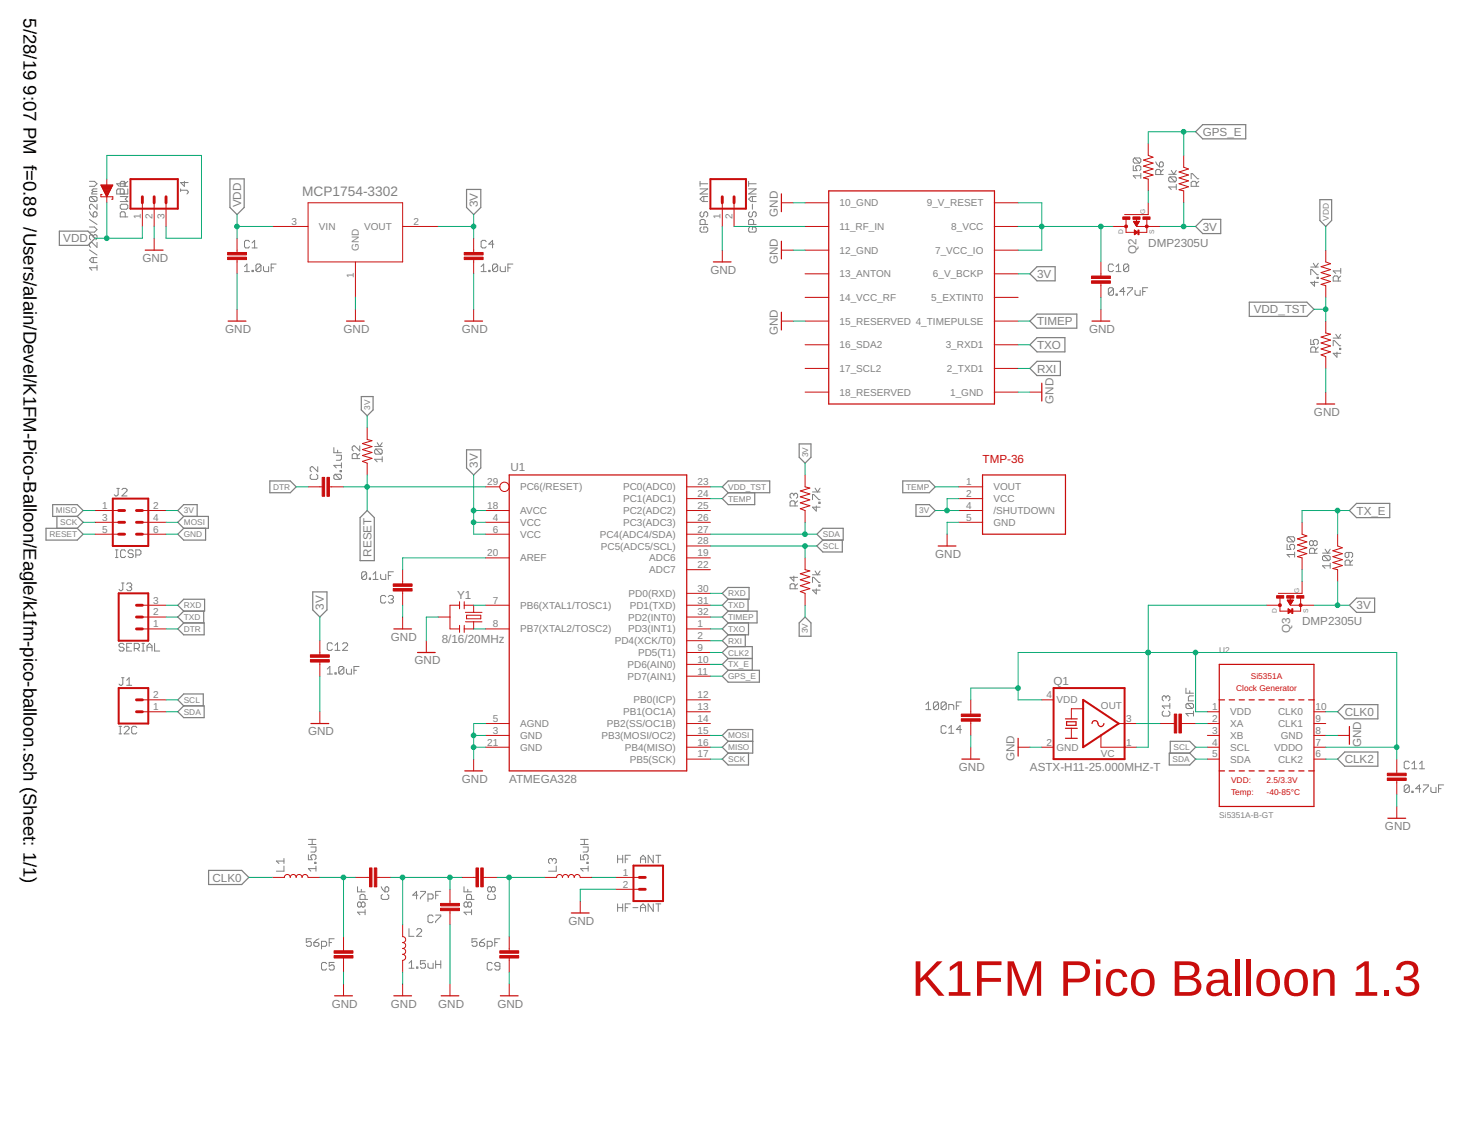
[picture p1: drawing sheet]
<svg xmlns="http://www.w3.org/2000/svg" width="279mm" height="216mm" viewBox="0 0 279 216" stroke-linecap="round" stroke-linejoin="round" font-family="sans-serif">
<g fill="none" stroke="#808080" stroke-width=".19">
<path d="M17 34.5h1l.5 .5-.5 .5h-1M17.3 37.4l-.3 .3v.4l.3 .3h.9M17.3 37.4h.9l.3 .3v.4l-.3 .3M17.3 37.4l.9 1M17.8 36.4l-.3 .3v.2h1M17.8 36.4h.7M18.5 36h-.7l-.3 .2 .3 .2M18.5 38.9v.9l-1-.9h-.2l-.3 .2v.5l.3 .2M22.9 37.4h1.4l-.4 .5 .4 .5h-1.4M22.9 36v.9M22.9 39.1l.2-.2h1l.2 .2v.5l-.2 .2h-1l-.2-.2zM23.6 36.4v.5"/>
<path d="M23.7 35h-1.5l.5 .5M23.7 34.5v1M23.9 35.5v-.7l-.3-.3h-.5l-.2 .3v.7h1.4M24.3 36v.9h-2.1v-.7l.3-.2h.9l.3 .2v.7M24.3 34.5l-.4 .5M34.4 36.2h1.2l.2 .2v.3l-.2 .2M34.4 36v.4M35.1 34.5v1l-.7-.7h1.4M133.3 34.5v1M133.3 36h1.5l-1.5 .9h1.5M133.3 35h1.5M134 37.4v1"/>
<path d="M134.8 37.4h-1l-.5 .5 .5 .5h1M142.6 36h1.4l-1.4 .9h1.4M142.6 35h1.4M142.6 34.5v1M143.3 37.4v1M143.3 38.9v.9M144 37.4h-.9l-.5 .5 .5 .5h.9M215.8 31.5v1h.8l-.3-.5v-.2l.3-.3h.4l.3 .3v.5l-.3 .2M216.1 30.1h.9l.3 .2v.5l-.3 .3M216.1 30.1l-.3 .2v.5l.3 .3h.9M216.1 30.1l.9 1M217.3 33.5h-1.5l.5 .5"/>
<path d="M217.3 33v1M220.1 30.8l.7 1M220.8 31.1l.3-.3h.2l.3 .3v.4l-.3 .3h-.5zM221.1 33.2v-.7l-.3-.2h-.5l-.2 .2v.7h1.5M221.6 32.3l-.5 .4M222.6 33.2h1.4M222.8 33.7h1l.2 .2v.5l-.2 .2M222.8 33.7l-.2 .2v.5l.2 .2h1M222.8 33.7l1 .9M223.1 32.4l.5 .8 .4-.8M224 35.6h-1.4l.5 .5M224 35.1v1"/>
<path d="M226.9 34v-.9h.2l1 .9h.2M227.8 35.5v-.7l-.2-.3h-.5l-.2 .3v.7h1.4M228.3 34.5l-.5 .5M17 43.2h1l.5 .5-.5 .5h-1M17 47.6l1.5 1M17 41.8l1.5 .9M17 40.3l.3 .5 .5 .5M17.8 44.9l.2-.2h.2l.3 .2v.5l-.3 .3M17.8 44.9v.3M17.8 49v1M17.8 44.9l-.3-.2h-.2l-.3 .2v.5l.3 .3M18 40.3h.2l.3 .3v.4l-.3 .3h-.4v-.7z"/>
<path d="M18.5 51h-1.5l.5 .5M18.5 46.1v1l-1-1h-.2l-.3 .3v.5l.3 .2M18.5 50.5v1M18.5 49h-1l-.5 .5 .5 .5h1M23.9 41.3v-.7l-.3-.3h-.5l-.2 .3v.7h1.4M46.6 51.7h.9M46.6 50.8l.4-.5v1.4M47.5 46l-.2-.2h-.5l-.2 .2v1l.2 .2h.5l.2-.2M48 51.5h.3v.2h-.3zM48 47.2h1M48 46.2l.5-.4v1.4M49.7 50.5v1l-.2 .2h-.5l-.3-.2"/>
<path d="M49.7 50.5l-.2-.2h-.5l-.3 .2v1M49.7 50.5l-1 1M50.2 50.8v.7l.2 .2h.8v-.9M51.6 51h.5M52.6 50.3h-1v1.4M91.6 50.8l.5-.5v1.4M91.6 51.7h1M92.6 46l-.2-.2h-.5l-.3 .2v1l.3 .2h.5l.2-.2M93.1 51.5h.2v.2h-.2zM94.1 46.5h-1l.7-.7v1.4M94.8 50.5v1l-.3 .2h-.4l-.3-.2M94.8 50.5l-.3-.2h-.4l-.3 .2v1"/>
<path d="M94.8 50.5l-1 1M95.3 50.8v.7l.2 .2h.7v-.9M96.7 51h.5M97.7 50.3h-1v1.4M133.6 43.2l-.3 .3v.5l.3 .2h.9l.3-.2v-.5l-.3-.3h-.5v.5M133.6 40.3l-.3 .3v.4l.3 .3h.2l.2-.3v-.4l.3-.3h.2l.3 .3v.4l-.3 .3M134.3 42.7v-.7l-.3-.2h-.4l-.3 .2v.7h1.5M142.8 43.2l-.2 .3v.5l.2 .2h1l.2-.2v-.5l-.2-.3h-.5v.5M142.8 40.3l-.2 .3v.4l.2 .3h.3l.2-.3v-.4l.2-.3h.3l.2 .3v.4l-.2 .3M143.5 42.7v-.7l-.2-.2h-.5l-.2 .2v.7h1.4M212.1 50.5l-.3-.2h-.5l-.2 .2v1l.2 .2h.5l.3-.2M212.1 55l-.3-.2h-.5l-.2 .2v1"/>
<path d="M212.1 55v1l-.3 .2h-.5l-.2-.2M212.1 55l-1 1M212.6 51.7h.9M212.6 56h.2v.2h-.2zM212.6 50.8l.4-.5v1.4M214.2 55.5h-.9l.7-.7v1.4M214.7 54.8h1v.2l-1 1v.2M215 50.5v1l-.3 .2h-.5l-.2-.2M215 50.5l-.3-.2h-.5l-.2 .2v1M215 50.5l-1 1M216.2 55.3v.7l.2 .2h.7v-.9M217.6 55.5h.5"/>
<path d="M218.6 54.8h-1v1.4M249.6 52.3v-1h.3l.9 1h.3M249.6 50.8h1.5M250.1 50.1l.5 .7 .5-.7M250.4 53.5v1l-.8-.7h1.5M250.8 52.8h.3v.2h-.3zM254.9 53.5v-.7l-.3-.3h-.4l-.3 .3v.7h1.5M255.4 51.1v.9M255.4 52.5l-.5 .5M255.4 51.6h-1.5l.5 .4M249.6 64.6v1h.8l-.3-.7 .3-.3h.4l.3 .3v.4l-.3 .3M250.6 67v-.7l-.2-.2h-.5l-.3 .2v.7h1.5"/>
<path d="M251.1 66.1l-.5 .4M253.9 65.8v-.9h.3l.9 .9h.3M253.9 64.4h1.5M254.4 63.6l.5 .8 .5-.8M254.6 67v1l-.7-.7h1.5M255.1 66.3h.3v.2h-.3zM22.2 93h.5M22.5 93v1.2l-.3 .2h-.2l-.2-.2M23.2 93.2l.3-.2h.4l.3 .2v.3l-1 .9h1M59.3 90.3l-.2 .3v.4l.2 .3h1l.2-.3v-.4l-.2-.3M60.5 88.9v.9l-1-.9h-.2l-.2 .2v.5l.2 .2M63.6 85.2v1h1.4"/>
<path d="M63.8 90.3l-.2 .3v.4l.2 .3h1M63.8 90.3h1l.2 .3v.4l-.2 .3M63.8 90.3l1 1M64.1 86.7h.9v.7l-.2 .2h-.7M64.3 85.7v.5M64.8 89.6h.2v.2h-.2zM65 88.1v1M65 88.6h-1.4l.5 .5M68 87.3v-.7l-.2-.2h-.5l-.2 .2v.7h1.4M68.5 84.9v1l-1-1h-.2l-.2 .2v.5l.2 .3M68.5 86.4l-.5 .4M71.4 85h1.4"/>
<path d="M71.6 85.5h1l.2 .2v.5l-.2 .3M71.6 85.5l-.2 .2v.5l.2 .3h1M71.6 85.5l1 1M71.8 84.3l.5 .7 .5-.7M72.8 87.4h-1.4l.4 .5M72.8 87v.9M151.2 94.1l-.3-.2h-.2l-.2 .2v.5l.2 .3M151.2 94.1l.2-.2h.3l.2 .2v.5l-.2 .3M151.2 94.1v.3M151.4 96.3v-.7l-.2-.2h-.5l-.2 .2v.7h1.4M151.9 95.4l-.5 .4M154.7 95.1v-1h.3l1 1h.2"/>
<path d="M154.7 93.7h1.5M155.2 92.9l.5 .8 .5-.8M155.5 96.3v1l-.8-.7h1.5M156 95.6h.2v.2h-.2zM22 106.2h.5M22 104.7h.5M22.2 104.7v1.5M23.2 111h.4M23.4 111v1.2l-.2 .3h-.3l-.2-.3M23.9 104.9l-.2-.2h-.5l-.2 .2v1l.2 .3h.5l.2-.3M24.1 111.3l.3-.3h.4l.3 .3v.2l-.3 .2M24.6 111.7h.2"/>
<path d="M24.8 111.7l.3 .3v.2l-.3 .3h-.4l-.3-.3M25.4 104.9l-.3-.2h-.4l-.3 .2v.3l.3 .2h.4l.3 .3v.2l-.3 .3h-.4l-.3-.3M25.9 105.7h.7l.2-.3v-.5l-.2-.2h-.7v1.5M69.8 109.1l-.2-.2h-.5l-.2 .2v1M69.8 109.1v1l-.2 .2h-.5l-.2-.2M69.8 109.1l-.9 1M70.3 110.1h.3v.2h-.3zM71.1 110.3h.9M71.1 109.3l.4-.4v1.4M72.5 109.3v.8l.2 .2h.8v-1M73.5 113.6l-.3-.2h-.5l-.2 .2v1l.2 .2h.5l.3-.2M74 109.6h.4"/>
<path d="M74 113.6l.2-.2h.5l.2 .2v.3l-.2 .2M74.4 114.1h.3M74.7 114.1l.2 .2v.3l-.2 .2h-.5l-.2-.2M74.9 108.9h-.9v1.4M151.2 109.7v.9l-.7-.7h1.4M151.4 112.1v-.7l-.2-.3h-.5l-.2 .3v.7h1.4M151.9 111.1l-.5 .5M154.7 110.9v-1h.3l1 1h.2M154.7 109.4h1.5M155.2 108.7l.5 .7 .5-.7M155.5 112.1v1l-.8-.7h1.5M156 111.4h.2v.2h-.2z"/>
<path d="M245.1 103.7v.9h.8l-.3-.5v-.2l.3-.2h.4l.3 .2v.5l-.3 .2M245.4 102.2h.9l.3 .2v.5l-.3 .3M245.4 102.2l-.3 .2v.5l.3 .3h.9M245.4 102.2l.9 1M246.6 105.6h-1.5l.5 .5M246.6 105.1v1M250.1 103.2v.5M250.1 103.2l-.2-.3h-.2l-.3 .3v.5l.3 .2h.2l.2-.2M250.1 103.2l.3-.3h.2l.3 .3v.5l-.3 .2h-.2l-.3-.2M250.4 105.3v-.7l-.3-.2h-.4l-.3 .2v.7h1.5M250.9 104.4l-.5 .5M251.9 105.3h1.4"/>
<path d="M252.1 105.8h1l.2 .2v.5l-.2 .2M252.1 105.8l-.2 .2v.5l.2 .2h1M252.1 105.8l1 .9M252.4 104.6l.5 .7 .4-.7M253.3 107.7h-1.4l.5 .5M253.3 107.2v1M256.9 105.2v.7l-.2 .3h-.3l-.2-.3v-.5l.2-.2h1l.2 .2v.5l-.2 .3M257.1 107.6v-.7l-.2-.3h-.5l-.2 .3v.7h1.4M257.6 106.6l-.5 .5M22.7 139.7h.5M22.7 138.3h.5M22.9 138.3v1.4"/>
<path d="M23.2 129h.4M23.4 129v1.2l-.2 .3h-.3l-.2-.3M23.6 122.7l-.2-.2h-.5l-.2 .2v.3l.2 .2h.5l.2 .3v.2l-.2 .3h-.5l-.2-.3M23.6 138.5l.3-.2h.5l.2 .2v.2l-1 1h1M24.1 129.5l.5-.5v1.5M24.1 123.2h.5M24.1 130.5h1M25.1 122.5h-1v1.5h1M25.6 123.5h.7l.2-.3v-.5l-.2-.2h-.7v1.5M26.1 138.5l-.3-.2h-.5l-.2 .2v1l.2 .2h.5l.3-.2M26.1 123.5l.4 .5M27 122.5h.5"/>
<path d="M27 124h.5M27.3 122.5v1.5M28 123.2h1M28 124v-1l.5-.5 .5 .5v1M29.4 122.5v1.5h1M62.3 127.4l.5-.5v1.4M62.3 128.3h1M63.3 122.6l-.2-.2h-.5l-.3 .2v1l.3 .2h.5l.2-.2M63.8 128.1h.2v.2h-.2zM63.8 123.8h.9M63.8 122.9l.5-.5v1.4M65.2 122.6l.3-.2h.5l.2 .2v.3l-1 .9h1"/>
<path d="M65.5 127.1v1l-.3 .2h-.5l-.2-.2M65.5 127.1l-.3-.2h-.5l-.2 .2v1M65.5 127.1l-1 1M66 127.4v.7l.2 .2h.7v-.9M67.4 127.6h.5M68.4 126.9h-1v1.4M176.3 134.1l.5-.5v1.5M176.3 135.1h1M178.8 133.9v1l-.3 .2h-.5l-.2-.2M178.8 133.9l-.3-.3h-.5l-.2 .3v1M178.8 133.9l-1 1M180.2 133.9v1l-.2 .2h-.5l-.3-.2"/>
<path d="M180.2 133.9l-.2-.3h-.5l-.3 .3v1M180.2 138.4l-.2-.2h-.5l-.3 .2v1l.3 .2h.5l.2-.2M180.2 133.9l-1 1M180.7 135.1v-1h.7l.3 .3v.7M180.7 139.6h1M180.7 138.6l.5-.4v1.4M182.1 134.4h.5M183.1 133.6h-1v1.5M183.1 138.9h-1l.8-.7v1.4M221.6 135.4l-.2 .2v.5l.2 .2h.9l.3-.2v-.5l-.3-.2M222.1 132.7l-.3-.2h-.2l-.2 .2v.5l.2 .2M222.1 132.7l.2-.2h.2l.3 .2v.5l-.3 .2"/>
<path d="M222.1 132.7v.2M222.8 133.9v1M222.8 134.4h-1.4l.4 .5M225.9 131v1h1.4M226.1 133.9h1l.2 .3v.4l-.2 .3M226.1 133.9l-.2 .3v.4l.2 .3h1M226.1 133.9l1 1M226.6 131.5v.5M227.3 135.8h-1.4l.4 .5M227.3 135.4v.9M227.3 132.5h-.7l-.3 .2v.7h1M58.7 159.8h1.5"/>
<path d="M59.5 159.8v1M110.6 159.8h1.4M111.3 159.8v1M268.4 145.2l-.2-.3h-.5l-.3 .3v.9l.3 .3h.5l.2-.3M268.4 149.7l-.2-.3h-.5l-.3 .3v.9M268.4 149.7v.9l-.2 .3h-.5l-.3-.3M268.4 149.7l-1 .9M268.9 150.6h.2v.3h-.2zM268.9 146.4h1M268.9 145.4l.5-.5v1.5M270.4 146.4h.9M270.4 145.4l.4-.5v1.5"/>
<path d="M270.6 150.2h-1l.7-.8v1.5M271.1 149.4h.9v.3l-.9 .9v.3M272.5 149.9v.7l.3 .3h.7v-1M274 150.2h.5M275 149.4h-1v1.5M54.1 164.9v1h-1.5M54.1 163.4v1M54.1 163.9h-1.5l.5 .5M58.7 162.7v1h.8l-.3-.5v-.2l.3-.3h.4l.3 .3v.4l-.3 .3M58.7 160.8h1.5M59.2 161.3h1v.7l-.3 .2h-.7M59.3 178.7h-1v.8l.8-.3 .2 .3v.4l-.2 .3h-.5l-.3-.3"/>
<path d="M59.8 179.5h.7l.2 .2v.2l-.2 .3h-.5l-.2-.3zM59.9 164.2h.3v.2h-.3zM60.2 165.4h-1.5l.5 .5M60.2 164.9v1M60.7 178.7l-.4 .3-.5 .5M62.7 179.5h.5M63.6 178.7h-.9v1.5M68.1 168.8v1h1.4M68.8 172l.2-.3h.3l.2 .3v.5l-.2 .2h-.3l-.2-.2M68.8 172l-.2-.3h-.3l-.2 .3v.5l.2 .2h.3l.2-.2M68.8 169.3v.5M68.8 172v.5"/>
<path d="M69.5 173.7h-1.4l.5 .5M69.5 171.2v-.7l-.2-.2h-.5l-.2 .2v.7h1.4M69.5 173.2v1M72.6 168.8l.2 .5 .5 .5M72.8 170.3l-.2 .2v.5l.2 .2h1l.2-.2v-.5l-.2-.2M73.6 168.8h.2l.2 .3v.4l-.2 .3h-.5v-.7zM77.9 176.8v1.5h.9M79.4 177.1l.2-.3h.5l.2 .3v.2l-.9 1h.9M79.6 170.4h-1l.7-.7v1.5M80.1 169.7h.9v.2l-.9 1v.3M81.5 171.2h.8l.2-.3v-.5l-.2-.2h-.8v1.4M82.5 174.5l-.2-.3h-.5l-.3 .3v.9l.3 .3h.5l.2-.3"/>
<path d="M83 170.4h.5M83 174.2h.9v.3l-.9 .9v.3M83.9 169.7h-.9v1.5M88.4 168.8v1h1.4M89.1 172l-.2-.3h-.3l-.2 .3v.5l.2 .2h.3l.2-.2M89.1 172l.2-.3h.3l.2 .3v.5l-.2 .2h-.3l-.2-.2M89.1 169.3v.5M89.1 172v.5M89.8 173.7h-1.4l.5 .5M89.8 171.2v-.7l-.2-.2h-.5l-.2 .2v.7h1.4M89.8 173.2v1M90.8 178.7h-.9v.8l.7-.3 .2 .3v.4l-.2 .3h-.5l-.2-.3"/>
<path d="M91.3 179.5h.8l.2 .2v.2l-.2 .3h-.5l-.3-.3zM92.3 178.7l-.5 .3-.5 .5M93.1 170.3l-.2 .2v.5l.2 .2h1l.2-.2v-.5l-.2-.2M93.6 169.1l-.2-.3h-.3l-.2 .3v.4l.2 .3h.3l.2-.3M93.6 169.1l.2-.3h.3l.2 .3v.4l-.2 .3h-.3l-.2-.3M93.6 169.1v.4M94.2 179.5h.5M95.2 178.7h-1v1.5M105.2 163.7l.3-.3h.2l.2 .3v.5l-.2 .2M105.2 163.7l-.2-.3h-.3l-.2 .3v.5l.2 .2M105.2 163.7v.2M105.9 164.9v1h-1.4"/>
<path d="M110.6 162.7v1h.7l-.2-.7 .2-.3h.5l.2 .3v.4l-.2 .3M110.6 160.8h1.4M111.1 161.3h.9v.7l-.2 .2h-.7M111.8 164.2h.2v.2h-.2zM112 165.4h-1.4l.5 .5M112 164.9v1M117.6 162.8v1.5M117.6 172.1v1.4M117.6 163.6h1M117.6 172.8h1M118.6 162.8v1.5M118.6 172.1v1.4"/>
<path d="M119.1 163.6h.5M119.1 172.8h.5M120.1 162.8h-1v1.5M120.1 172.1h-1v1.4M120.5 172.8h1M122 163.6h1M122 164.3v-1l.5-.5 .5 .5v1M122 173.5v-.9l.5-.5 .5 .5v.9M122 172.8h1M124.4 162.8v1.5l-1-1.5v1.5M124.4 172.1v1.4l-1-1.4v1.4M124.9 162.8h1"/>
<path d="M124.9 172.1h1M125.4 162.8v1.5M125.4 172.1v1.4M61.2 180.2h.8l.2-.3v-.4l-.2-.3h-.8v1.5M62.2 183.5l-.2-.3h-.5l-.3 .3v.9l.3 .3h.5l.2-.3M63.6 183.2h-.9v.8l.5-.3h.2l.2 .3v.4l-.2 .3h-.5l-.2-.3M77.9 183.4l.5-.5v1.4M77.9 184.3h.9M79.4 184.1h.2v.2h-.2zM81 182.9h-.9v.7l.7-.2 .2 .2v.5l-.2 .2h-.5l-.2-.2M81.5 183.4v.7l.3 .2h.7v-.9M83 182.9v1.4"/>
<path d="M83 183.6h.9M83.9 182.9v1.4M92.8 180.2h.7l.2-.3v-.4l-.2-.3h-.7v1.5M93.7 183.5l-.2-.3h-.5l-.2 .3v.9l.2 .3h.5l.2-.3M95.2 184h-.7l-.3-.3v-.2l.3-.3h.5l.2 .3v.9l-.2 .3h-.5l-.3-.3"/>
</g>
<g fill="none" stroke="#808080" stroke-width=".23">
<path d="M43.8 34.1h2.7v5.4l-1.4 1.4-1.3-1.4zM88.9 36.1h2.7v3.4l-1.4 1.4-1.3-1.4zM227.7 25.1l1.4-1.4h8.2v2.7h-8.2zM251.4 38h2.2v4l-1.1 1.1-1.1-1.1zM11.3 44h5.4l1.4 1.4-1.4 1.3h-5.4zM196.2 52.1l1.3-1.3h3.5v2.7h-3.5zM227.7 43.1l1.4-1.3h3.4v2.7h-3.4zM237.9 57.5h11l1.4 1.4-1.4 1.3h-11zM68.8 75.5h2.3v2.5l-1.2 1.2-1.1-1.2zM196.2 70.1l1.3-1.3h4.5v2.7h-4.5zM196.2 61.1l1.3-1.3h7.6v2.7h-7.6zM197.5 64.3h5.3v2.7h-5.3l-1.3-1.4z"/>
<path d="M10 96.1h4.7l1.1 1.1-1.1 1.1h-4.7zM10.8 98.3v2.3M14.7 98.3l1.1 1.1-1.1 1.2M35 98.3h4.7v2.3h-4.7M35 98.3l-1.1-1.1 1.1-1.1h2.5v2.2M35 98.3l-1.1 1.1 1.1 1.2M51.4 91.6h3.9l1.1 1.1-1.1 1.1h-3.9zM68.6 98.6l1.3-1.4 1.4 1.4v8.1h-2.7zM88.9 85.6h2.7v3.5l-1.4 1.3-1.3-1.3zM137.6 92.7l1.1-1.1h7.9v2.2h-7.9zM138.7 93.8l-1.1 1.1 1.1 1.2h5v-2.3M152.2 84.5h2.3v2.6l-1.2 1.1-1.1-1.1z"/>
<path d="M171.9 91.6h5.1l1.1 1.1-1.1 1.1h-5.1zM174.5 96.1h2.5l1.1 1.1-1.1 1.1h-2.5zM257 97.2l1.4-1.4h6.3v2.8h-6.3zM8.8 100.6h5.9l1.1 1.1-1.1 1.1h-5.9zM35 100.6l-1.1 1.1 1.1 1.1h4.2v-2.2M35 114.1h4v2.3h-4l-1.1-1.2zM35 118.6h3.9v2.3h-3.9l-1.1-1.2zM35 116.4l-1.1 1.1 1.1 1.1M38.8 116.4v2.2M59.6 112.7h2.7v3.4l-1.4 1.4-1.3-1.4zM137.6 113l1.1-1.2h4v2.3h-4zM138.7 116.4h5.5v2.2h-5.5"/>
<path d="M138.7 114.1l-1.1 1.1 1.1 1.2M138.7 116.4l-1.1 1.1 1.1 1.1M138.7 118.6l-1.1 1.1 1.1 1.2M142.5 114.1v2.3M142.6 118.6v2.3h-3.9M153.3 117.5l1.2 1.1v2.5h-2.3v-2.5zM155.6 101.7l1.1-1.1h3.9v2.2h-3.9zM156.7 102.8l-1.1 1.1 1.1 1.2h3.7v-2.3M258.4 113.9h3.4v2.7h-3.4l-1.4-1.4zM35 134.4h3.9v2.2h-3.9l-1.1-1.1zM35 134.4l-1.1-1.2 1.1-1.1h3.7v2.3M137.6 128.7l1.1-1.1h5.9v2.3h-5.9z"/>
<path d="M138.7 125.4l-1.1 1.1 1.1 1.1M138.7 125.4h4.6M138.7 123.1h4.6v4.5M138.7 123.1l-1.1 1.1 1.1 1.2M138.7 120.9l-1.1 1.1 1.1 1.1M141.9 120.9v2.2M254.8 135.5l1.3-1.3h6.3v2.7h-6.3zM138.7 141.1l-1.1 1.2 1.1 1.1M138.7 141.1h4.7M138.7 141.1l-1.1-1.1 1.1-1.1h4.7v4.5h-4.7M138.7 143.4l-1.1 1.1 1.1 1.1h3.9v-2.2M222.7 143.4h3.9l1.1 1.1-1.1 1.1h-3.9z"/>
<path d="M222.9 143.4v-2.3h3.7l1.1 1.2-1.1 1.1M254.8 144.5l1.3-1.3h6.3v2.7h-6.3zM39.7 165.7h6.3l1.4 1.3-1.4 1.4h-6.3z"/>
</g>
<g fill="none" stroke="#c90d0c" stroke-width=".23">
<path d="M148.8 36.9v3.4M157.8 36.3h31.6v40.6h-31.6zM27.7 47.6h3.4M135.9 49.9h3.3M148.8 45.9v3.4M148.8 59.5v3.3M43.5 61.1h3.3M66 61.1h3.4M88.5 61.1h3.4M198.4 73v3.3M208 61.1h3.4M250.8 76.9h3.4"/>
<path d="M97 90.4h33.8v56.4h-33.8zM187.1 90.4h15.8v11.3h-15.8zM75 119.7h3.4M178.7 103.9h3.4M59.2 137.8h3.4M79.5 124.2h3.4M202.9 138.7h2.3M202.9 136.9h2.3M203.1 137.4h1.8v.7h-1.8zM208 137.8a.59 .59 0 0 1 .7-.6 .59 .59 0 0 1 .4 .7 .56 .56 0 0 0 .7 .4 .56 .56 0 0 0 .4-.5M232.2 133.2h1M232.2 126.5h18.1v27h-18.1z"/>
<path d="M234.1 133.2h1M236 133.2h1M237.9 133.2h1M239.8 133.2h1M241.7 133.2h1M243.6 133.2h1M245.5 133.2h1M247.4 133.2h.9M249.2 133.2h1.1M257 138.3v3.4M88.5 146.8h3.4M183.2 144.5h3.4"/>
<path d="M193.9 140.6v3.4M202.9 140.6h2.3M232.2 146.8h1M234.1 146.8h1M236 146.8h1M237.9 146.8h1M239.8 146.8h1M241.7 146.8h1M243.6 146.8h1M245.5 146.8h1M247.4 146.8h.9M249.2 146.8h1.1"/>
<path d="M264.3 155.8h3.4M108.8 173.8h3.4M63.7 189.6h3.4M75 189.6h3.4M84 189.6h3.4M95.3 189.6h3.4"/>
</g>
<g fill="none" stroke="#c90d0c" stroke-width=".19">
<path d="M19.2 35.2h2.3l-1.2 2.3zM19.2 35.3h2.2M19.3 35.4h2.1M19.3 35.5h2M19.4 35.6h1.9M19.5 37h-.3v.5h2.3v.4h-.2M19.5 35.7h1.7M19.5 35.8h1.7M19.6 35.9h1.5M19.6 36h1.5M19.7 36.1h1.3M19.7 36.2h1.3"/>
<path d="M19.8 36.3h1.1M19.8 36.4h1.1M19.9 36.5h.9M19.9 36.6h.9M20 36.7h.7M20 36.8h.7M20.1 36.9h.5M20.1 37h.5M20.2 37.1h.3M20.2 37.3h.3M20.3 37.3h.1M20.3 34.1v1.1"/>
<path d="M20.3 37.5v1.1M20.3 37.4h.1M27.1 38.6v4.5M29.4 38.6v4.5M31.6 38.6v4.5M58.7 38.6h18v11.3h-18zM137.6 38.6v4.5M139.8 38.6v4.5M148.8 38.6h2.3M153.3 38.6h4.5M189.4 38.6h4.5M218.7 38.6v2.3h-4.5"/>
<path d="M218.7 27.3v2.3l.9 .3-1.8 .6 1.8 .6-1.8 .5 1.8 .6-1.8 .5 1.8 .6-1.8 .6 .9 .2v2.2M225.4 29.6v2.2l1 .4-1.8 .5 1.8 .6-1.8 .6 1.8 .5-1.8 .6 1.8 .6-1.8 .5 .8 .2v2.3M29.4 45.4v2.2M45.1 45.4v2.7M45.1 49.4v2.7M45.1 58.9v2.2M51.9 43.1h6.8M67.7 49.9v6.7M67.7 58.9v2.2M76.7 43.1h6.8M90.2 45.4v2.7M90.2 49.4v2.7"/>
<path d="M90.2 58.9v2.2M137.6 47.6v2.3M148.8 47.6h2.3M153.3 47.6h4.5M153.3 43.1h4.5M153.3 52.1h4.5M153.3 56.6h4.5M189.4 47.6h4.5M189.4 43.1h4.5M189.4 52.1h4.5M189.4 56.6h4.5M209.7 49.9v2.7"/>
<path d="M209.7 53.9v2.7M209.7 58.9v2.2M211.9 43.1h2.6M215.9 42.1h1.1l-.5 1zM215.9 42.2h1.1M216 42.3h.9M216 42.4h.9M216 43.8l.7 .4-.7 .5zM216 44.6h.2M216 44.5h.3M216 44.4h.5M216 44.3h.7"/>
<path d="M216 44.2h.6M216 44.1h.5M216 44h.3M216 43.9h.2M216.1 42.4h.7M216.1 42.5h.7M216.1 42.6h.6M216.2 42.6h.5M216.2 42.7h.5M216.2 42.7h.4M216.3 42.8h.3M216.3 42.9h.3"/>
<path d="M216.3 42.9h.2M216.4 43h.1M216.5 43.1h4.4M216.5 41.4v.7M218.4 41.4v2.8h-3.9v-2.5M252.5 47.6v2.3l.9 .3-1.8 .6 1.8 .5-1.8 .6 1.8 .6-1.8 .5 1.8 .6-1.8 .5 .9 .3v2.2M148.8 61.1h2.3M153.3 74.7h4.5M153.3 61.1h4.5M153.3 65.6h4.5M153.3 70.1h4.5M189.4 74.7h4.5"/>
<path d="M189.4 61.1h4.5M189.4 65.6h4.5M189.4 70.1h4.5M196.2 74.7h2.2M252.5 61.1v2.3l.9 .2-1.8 .6 1.8 .5-1.8 .6 1.8 .6-1.8 .5 1.8 .6-1.8 .6 .9 .3v2.2M252.5 74.7v2.2M18.1 99.4h4.5M18.1 97.2h4.5M27.1 99.4h4.5M27.1 97.2h4.5M58.7 92.7h2.7M62.7 92.7h2.7"/>
<path d="M69.9 81.4v2.3l.9 .2-1.8 .6 1.8 .5-1.8 .6 1.8 .5-1.8 .6 1.8 .6-1.8 .5 .9 .4v2.2M92.5 99.4h4.5M92.5 97.2h4.5M92.5 92.7h2.7M130.8 99.4h4.5M130.8 97.2h4.5M130.8 94.9h4.5M130.8 92.7h4.5M153.3 90.4v2.3l.9 .2-1.8 .6 1.8 .5-1.8 .6 1.8 .6-1.8 .5 1.8 .6-1.8 .6 .9 .3v2.2M182.6 99.4h4.5M182.6 97.2h4.5M182.6 94.9h4.5"/>
<path d="M182.6 92.7h4.5M248 99.4v2.3l.9 .3-1.8 .6 1.8 .6-1.8 .5 1.8 .6-1.8 .6 1.8 .5-1.8 .6 .9 .2v2.3M18.1 101.7h4.5M27.1 119.7h4.5M27.1 115.2h4.5M27.1 101.7h4.5M27.1 117.5h4.5M76.7 108.5v2.7M76.7 112.5v2.7M76.7 117.5v2.2M83.5 117.5h2.2M87.5 115.2h-1.8v4.5h1.8"/>
<path d="M87.5 114.6v1.3M87.5 119.1v1.3M88.4 115.2h1.8v1.4M88.4 114.6v1.3M88.4 119.1v1.3M88.6 118.4h3.2M88.6 116.6h3.2M88.9 117.1h2.7v.7h-2.7zM90.2 118.4v1.3h-1.8M92.5 119.7h4.5M92.5 115.2h4.5M92.5 101.7h4.5"/>
<path d="M92.5 106.2h4.5M130.8 119.7h4.5M130.8 115.2h4.5M130.8 101.7h4.5M130.8 106.2h4.5M130.8 117.5h4.5M130.8 113h4.5M130.8 108.5h4.5M130.8 103.9h4.5M153.3 106.2v2.3l.9 .2-1.8 .5 1.8 .6-1.8 .6 1.8 .5-1.8 .6 1.8 .6-1.8 .5 .9 .4v2.2M180.4 101.7v2.2M241.2 115.2h2.6"/>
<path d="M245.2 114.3h1.1l-.6 .9zM245.2 114.3h1.1M245.3 114.4h.9M245.3 114.5h.8M245.3 116.6h.3M245.3 115.9l.7 .5-.7 .4zM245.3 116.7h.2M245.3 116.5h.5M245.3 116.4h.7M245.3 116.3h.6M245.3 116.2h.5M245.3 116.1h.3"/>
<path d="M245.3 116h.2M245.4 114.6h.7M245.4 114.7h.6M245.5 114.7h.5M245.5 114.8h.5M245.6 114.9h.3M245.6 115h.3M245.7 115h.1M245.7 115.1h.1M245.7 115.2h4.6M245.7 113.5v.8M247.7 113.5v2.9h-3.9v-2.6"/>
<path d="M248 110.7v2.3h-4.5M254.8 101.7v2.2l.9 .4-1.8 .6 1.8 .5-1.8 .6 1.8 .6-1.8 .5 1.8 .6-1.8 .5 .9 .3v2.2M27.1 135.5h4.5M27.1 133.2h4.5M60.9 122v2.7M60.9 126v2.7M60.9 135.5v2.3M81.2 122v2.2M92.5 137.8h4.5M130.8 137.8h4.5M130.8 135.5h4.5M130.8 133.2h4.5"/>
<path d="M130.8 128.7h4.5M130.8 126.5h4.5M130.8 124.2h4.5M130.8 122h4.5M184.9 133.2v2.8M184.9 137.3v2.7M198.4 133.2h2.3M204 138.7v1.9M206.3 134.9h-2.3v2M213.1 137.8h3.4M220.9 137.8h2.7M225 137.8h2.7"/>
<path d="M230 137.8h2.2M230 135.5h2.2M250.3 137.8h2.2M250.3 135.5h2.2M90.2 144.5v2.3M92.5 140h4.5M92.5 142.3h4.5M130.8 144.5h4.5M130.8 140h4.5M130.8 142.3h4.5M184.9 142.3v2.2M193.9 142.3h2.3"/>
<path d="M198.4 142.3h2.3M209.7 140v2.3h6.8M230 144.5h2.2M230 140h2.2M230 142.3h2.2M250.3 144.5h2.2M250.3 140h2.2M250.3 142.3h2.2M254.8 140h2.2M266 144.5v2.7M266 148.6v2.7M266 153.5v2.3"/>
<path d="M51.9 167h2.3a.56 .56 0 0 1 .5-.5 .56 .56 0 0 1 .6 .5 .56 .56 0 0 1 .5-.5 .56 .56 0 0 1 .6 .5 .56 .56 0 0 1 .6-.5 .56 .56 0 0 1 .5 .5 .57 .57 0 0 1 .6-.5 .57 .57 0 0 1 .6 .5h2.2M65.4 178.3v2.7M67.7 167h2.7M71.7 167h2.7M76.7 176.1v2.2a.56 .56 0 0 1 .6 .6 .56 .56 0 0 1-.6 .6 .56 .56 0 0 1 .6 .5 .56 .56 0 0 1-.6 .6 .56 .56 0 0 1 .6 .5 .56 .56 0 0 1-.6 .6 .57 .57 0 0 1 .6 .6 .57 .57 0 0 1-.6 .5v2.3M85.7 169.3v2.7M85.7 173.4v2.7M88 167h2.7M92 167h2.7M97 178.3v2.7M103.7 167h2.3a.56 .56 0 0 1 .6-.5 .56 .56 0 0 1 .5 .5 .56 .56 0 0 1 .6-.5 .56 .56 0 0 1 .5 .5 .56 .56 0 0 1 .6-.5 .56 .56 0 0 1 .6 .5 .57 .57 0 0 1 .5-.5 .57 .57 0 0 1 .6 .5h2.3M110.5 171.6v2.2"/>
<path d="M117.3 167h4.5M117.3 169.3h4.5M65.4 182.4v2.7M65.4 187.3v2.3M76.7 187.3v2.3M85.7 187.3v2.3M97 182.4v2.7M97 187.3v2.3"/>
<circle cx="96.1" cy="92.7" r=".89"/>
</g>
<g fill="#c90d0c" stroke="#c90d0c" stroke-width=".19">
<path d="M62.3 90.9h.4v3.6h-.4z"/>
<path d="M61.4 90.9h.4v3.6h-.4z"/>
<path d="M74.9 111.2h3.6v.4h-3.6z"/>
<path d="M74.9 112.1h3.6v.4h-3.6z"/>
<path d="M63.6 181h3.6v.5h-3.6z"/>
<path d="M63.6 181.9h3.6v.5h-3.6z"/>
<path d="M83.9 172h3.6v.5h-3.6z"/>
<path d="M83.9 172.9h3.6v.5h-3.6z"/>
<path d="M95.2 181h3.6v.5h-3.6z"/>
<path d="M95.2 181.9h3.6v.5h-3.6z"/>
<path d="M70.4 165.2h.4v3.6h-.4z"/>
<path d="M71.3 165.2h.5v3.6h-.5z"/>
<path d="M90.7 165.2h.4v3.6h-.4z"/>
<path d="M91.6 165.2h.4v3.6h-.4z"/>
<path d="M264.2 148.1h3.6v.5h-3.6z"/>
<path d="M264.2 147.2h3.6v.5h-3.6z"/>
<path d="M88.4 49h3.6v.4h-3.6z"/>
<path d="M88.4 48.1h3.6v.4h-3.6z"/>
<path d="M43.3 49h3.6v.4h-3.6z"/>
<path d="M43.3 48.1h3.6v.4h-3.6z"/>
<path d="M59.1 125.6h3.6v.4h-3.6z"/>
<path d="M59.1 124.7h3.6v.4h-3.6z"/>
<path d="M207.9 53.5h3.6v.4h-3.6z"/>
<path d="M207.9 52.6h3.6v.4h-3.6z"/>
<path d="M213.8 41.3h1.4v.5h-1.4z"/>
<path d="M215.8 41.3h1.3v.5h-1.3z"/>
<path d="M217.7 41.3h1.3v.5h-1.3z"/>
<path d="M216.7 43.8h.2v.9h-.2z"/>
<path d="M224.5 136h.5v3.6h-.5z"/>
<path d="M223.6 136h.5v3.6h-.5z"/>
<path d="M243.1 113.4h1.4v.5h-1.4z"/>
<path d="M245.1 113.4h1.3v.5h-1.3z"/>
<path d="M247 113.4h1.3v.5h-1.3z"/>
<path d="M246 115.9h.2v.9h-.2z"/>
<path d="M183.1 136h3.6v.4h-3.6z"/>
<path d="M183.1 136.8h3.6v.5h-3.6z"/>
</g>
<path d="M24.8 34.1h9.1v5.6h-9.1zM135.3 34.1h6.8v5.6h-6.8zM21.5 94.9h6.7v9h-6.7zM22.6 113h5.6v9h-5.6zM22.6 131h5.6v6.8h-5.6zM200.7 131h13.5v13.5h-13.5zM206.3 133.2l6.8 4.6-6.8 4.5zM120.7 164.8h5.6v6.8h-5.6z" fill="none" stroke="#c90d0c" stroke-width=".38"/>
<g fill="none" stroke="#c90d0c" stroke-width=".55">
<path d="M27.1 37.5v1.1M29.4 37.5v1.1M31.6 37.5v1.1M137.6 37.5v1.1M139.8 37.5v1.1M22.6 99.4h1.1M22.6 97.2h1.1M26 99.4h1.1M26 97.2h1.1M22.6 101.7h1.1M26 101.7h1.1M26 115.2h1.1"/>
<path d="M26 117.5h1.1M26 119.7h1.1M26 133.2h1.1M26 135.5h1.1M121.8 169.3h1.1M121.8 167h1.1"/>
</g>
<g fill="#c90d0c" stroke="#c90d0c" stroke-width=".19">
<path d="M218.2 42.9h.4l.1 .2-.1 .2h-.4z" fill-rule="evenodd"/>
<path d="M214.3 42.9h.4v.4h-.4l-.1-.2z" fill-rule="evenodd"/>
<circle cx="247.7" cy="115.2" r=".29"/>
<circle cx="243.8" cy="115.2" r=".29"/>
</g>
<g fill="none" stroke="#0dab76" stroke-width=".19">
<path d="M20.3 34.1v-4.5h18.1v15.8h-6.8v-2.3M20.3 38.6v6.8M151.1 38.6h2.2M193.9 38.6h4.5v9h-4.5M218.7 36.3v2.3M225.4 25.1v4.5M225.4 38.6v4.5M227.7 25.1h-9v2.2M27.1 43.1v2.3h-9M29.4 43.1v2.3M45.1 40.9v4.5M45.1 52.1v6.8"/>
<path d="M45.1 43.1h6.8M67.7 56.6v2.3M83.5 43.1h6.7M90.2 40.9v4.5M90.2 52.1v6.8M137.6 43.1v4.5M139.8 43.1h13.5M151.1 47.6h2.2M193.9 43.1h18M193.9 52.1h2.3M209.7 43.1v6.8M209.7 56.6v2.3"/>
<path d="M220.9 43.1h6.8M250.3 58.9h2.2M252.5 43.1v4.5M252.5 56.6v4.5M69.9 79.2v2.2M151.1 61.1h2.2M193.9 74.7h2.3M193.9 61.1h2.3M193.9 70.1h2.3M193.9 65.6h2.3M252.5 70.1v4.6M15.8 99.4h2.3"/>
<path d="M15.8 97.2h2.3M31.6 99.4h2.3M31.6 97.2h2.3M56.4 92.7h2.3M65.4 92.7h27.1M69.9 90.4v6.8M90.2 90.4v11.3h2.3M90.2 99.4h2.3M90.2 97.2h2.3M135.3 94.9h2.3M135.3 92.7h2.3M153.3 88.2v2.2"/>
<path d="M153.3 99.4v2.3M178.1 97.2h4.5M178.1 92.7h4.5M182.6 94.9h-2.2v2.3M182.6 99.4h-2.2v2.3M254.8 97.2v4.5M257 97.2h-9v2.2M15.8 101.7h2.3M31.6 117.5h2.3M31.6 101.7h2.3M31.6 115.2h2.3M31.6 119.7h2.3"/>
<path d="M60.9 117.5v4.5M76.7 115.2v2.3M83.5 117.5h-2.3v4.5M90.2 115.2h2.3M90.2 119.7h2.3M92.5 106.2h-15.8v2.3M135.3 117.5h2.3M135.3 101.7h20.3M135.3 115.2h2.3M135.3 119.7h2.3M135.3 103.9h20.3M135.3 113h2.3"/>
<path d="M153.3 103.9v2.3M153.3 115.2v2.3M241.2 115.2h-22.5v27.1h-2.2M248 108.5v2.2M250.3 115.2h6.7M254.8 110.7v4.5M31.6 135.5h2.3M31.6 133.2h2.3M60.9 128.7v6.8M92.5 137.8h-2.3v6.7M135.3 128.7h2.3M135.3 126.5h2.3"/>
<path d="M135.3 124.2h2.3M135.3 122h2.3M193.9 131h-9v2.2M198.4 133.2h-4.5v-9h72.1v20.3M216.5 137.8h4.4M227.7 137.8h2.3M227.7 124.2v11.3h2.3M252.5 135.5h2.3M90.2 140h2.3M90.2 142.3h2.3M135.3 140h2.3M135.3 142.3h2.3"/>
<path d="M135.3 144.5h2.3M184.9 140v2.3M196.2 142.3h2.2M227.7 142.3h2.3M227.7 144.5h2.3M252.5 140h2.3M252.5 142.3h13.5M252.5 144.5h2.3M266 151.3v2.2M47.4 167h4.5M60.9 167h6.8M65.4 167v11.3"/>
<path d="M74.4 167h13.6M76.7 167v9.1M85.7 167v2.3M85.7 176.1v11.2M94.7 167h9M97 167v11.3M112.8 167h4.5M117.3 169.3h-6.8v2.3M65.4 185.1v2.2M76.7 185.1v2.2M97 185.1v2.2"/>
</g>
<g fill="#0dab76" stroke="#0dab76" stroke-width=".19">
<circle cx="90.2" cy="140" r=".44"/>
<circle cx="90.2" cy="142.3" r=".44"/>
<circle cx="90.2" cy="97.2" r=".44"/>
<circle cx="90.2" cy="99.4" r=".44"/>
<circle cx="90.2" cy="43.1" r=".44"/>
<circle cx="180.4" cy="97.2" r=".44"/>
<circle cx="254.7" cy="115.2" r=".44"/>
<circle cx="225.4" cy="43.1" r=".44"/>
<circle cx="69.9" cy="92.7" r=".44"/>
<circle cx="153.3" cy="101.7" r=".44"/>
<circle cx="153.3" cy="103.9" r=".44"/>
<circle cx="85.7" cy="167" r=".44"/>
<circle cx="76.7" cy="167" r=".44"/>
<circle cx="65.4" cy="167" r=".44"/>
<circle cx="97" cy="167" r=".44"/>
<circle cx="20.3" cy="45.4" r=".44"/>
<circle cx="45.1" cy="43.1" r=".44"/>
<circle cx="225.4" cy="25.1" r=".44"/>
<circle cx="254.7" cy="97.2" r=".44"/>
<circle cx="266" cy="142.3" r=".44"/>
<circle cx="218.7" cy="124.2" r=".44"/>
<circle cx="227.7" cy="124.2" r=".44"/>
<circle cx="193.9" cy="131" r=".44"/>
<circle cx="198.4" cy="43.1" r=".44"/>
<circle cx="209.7" cy="43.1" r=".44"/>
<circle cx="252.5" cy="58.9" r=".44"/>
</g>
<text font-size="9.5" fill="#c90d0c" x="173.6" y="189.6">K1FM Pico Balloon 1.3</text>
<g font-size="3.5">
<text x="4.5" y="3.5" transform="rotate(90 4.5 3.5)">5/28/19</text>
<text x="4.5" y="16.3" transform="rotate(90 4.5 16.3)">9:07 PM f=0.89 /Users/alain/Devel/K1FM-Pico-Balloon/Eagle/k1fm-pico-balloon.sch (Sheet: 1/1)</text>
</g>
<text font-size="2.6" fill="#808080" x="57.6" y="37.3">MCP1754-3302</text>
<g font-size="2.2" fill="#808080">
<text x="229.1" y="25.9">GPS_E</text>
<text x="45.9" y="39.5" transform="rotate(-90 45.9 39.5)">VDD</text>
<text x="91" y="39.5" transform="rotate(-90 91 39.5)">3V</text>
<text x="148.2" y="41.3" transform="rotate(-90 148.2 41.3)">GND</text>
<text x="12" y="46.2">VDD</text>
<text x="218.7" y="46.9">DMP2305U</text>
<text x="229.1" y="43.9">3V</text>
<text x="27.1" y="49.9">GND</text>
<text x="135.3" y="52.1">GND</text>
<text x="148.2" y="50.3" transform="rotate(-90 148.2 50.3)">GND</text>
<text x="197.5" y="52.9">3V</text>
<text x="216.4" y="48.3" transform="rotate(-90 216.4 48.3)">Q2</text>
<text x="238.8" y="59.7">VDD_TST</text>
<text x="42.9" y="63.4">GND</text>
<text x="65.4" y="63.4">GND</text>
<text x="88" y="63.4">GND</text>
<text x="148.2" y="63.8" transform="rotate(-90 148.2 63.8)">GND</text>
<text x="197.5" y="61.9">TIMEP</text>
<text x="207.4" y="63.4">GND</text>
<text x="197.5" y="70.9">RXI</text>
<text x="197.5" y="66.4">TXO</text>
<text x="200.7" y="76.9" transform="rotate(-90 200.7 76.9)">GND</text>
<text x="250.2" y="79.2">GND</text>
<text x="91" y="89.1" transform="rotate(-90 91 89.1)">3V</text>
<text x="97.2" y="89.8">U1</text>
<text x="258.4" y="98">TX_E</text>
<text x="70.7" y="106" transform="rotate(-90 70.7 106)">RESET</text>
<text x="178.1" y="106.2">GND</text>
<text x="61.7" y="116.1" transform="rotate(-90 61.7 116.1)">3V</text>
<text x="87.1" y="114.1">Y1</text>
<text x="248" y="119.1">DMP2305U</text>
<text x="258.4" y="116">3V</text>
<text x="74.4" y="122">GND</text>
<text x="84.1" y="122.4">8/16/20MHz</text>
<text x="245.7" y="120.4" transform="rotate(-90 245.7 120.4)">Q3</text>
<text x="79" y="126.5">GND</text>
<text x="200.7" y="130.4">Q1</text>
<text x="256.1" y="136.3">CLK0</text>
<text x="58.7" y="140">GND</text>
<text x="259.3" y="142.3" transform="rotate(-90 259.3 142.3)">GND</text>
<text x="88" y="149">GND</text>
<text x="97" y="149">ATMEGA328</text>
<text x="182.6" y="146.8">GND</text>
<text x="193.2" y="144.9" transform="rotate(-90 193.2 144.9)">GND</text>
<text x="196.2" y="146.8">ASTX-H11-25.000MHZ-T</text>
<text x="256.1" y="145.3">CLK2</text>
<text x="263.8" y="158">GND</text>
<text x="40.5" y="167.9">CLK0</text>
<text x="108.3" y="176.1">GND</text>
<text x="63.2" y="191.8">GND</text>
<text x="74.4" y="191.8">GND</text>
<text x="83.5" y="191.8">GND</text>
<text x="94.7" y="191.8">GND</text>
</g>
<text font-size="2.2" fill="#c90d0c" x="187.1" y="88.2">TMP-36</text>
<g font-size="1.9" fill="#808080">
<text x="26.8" y="41.7" transform="rotate(-90 26.8 41.7)">1</text>
<text x="29" y="41.7" transform="rotate(-90 29 41.7)">2</text>
<text x="31.3" y="41.7" transform="rotate(-90 31.3 41.7)">3</text>
<text x="137.2" y="41.7" transform="rotate(-90 137.2 41.7)">1</text>
<text x="139.5" y="41.7" transform="rotate(-90 139.5 41.7)">2</text>
<text x="159.9" y="39.3">10_GND</text>
<text x="176.5" y="39.3">9_V_RESET</text>
<text x="55.5" y="42.8">3</text>
<text x="60.7" y="43.8">VIN</text>
<text x="68.4" y="47.8" transform="rotate(-90 68.4 47.8)">GND</text>
<text x="69.3" y="43.8">VOUT</text>
<text x="78.8" y="42.8">2</text>
<text x="159.9" y="43.8">11_RF_IN</text>
<text x="181.2" y="43.8">8_VCC</text>
<text x="67.4" y="53" transform="rotate(-90 67.4 53)">1</text>
<text x="159.9" y="48.3">12_GND</text>
<text x="159.9" y="52.8">13_ANTON</text>
<text x="177.7" y="52.8">6_V_BCKP</text>
<text x="178.1" y="48.3">7_VCC_IO</text>
<text x="159.9" y="57.3">14_VCC_RF</text>
<text x="177.4" y="57.3">5_EXTINT0</text>
<text x="159.9" y="61.8">15_RESERVED 4_TIMEPULSE</text>
<text x="159.9" y="66.3">16_SDA2</text>
<text x="159.9" y="70.8">17_SCL2</text>
<text x="180.1" y="66.3">3_RXD1</text>
<text x="180.3" y="70.8">2_TXD1</text>
<text x="159.9" y="75.3">18_RESERVED</text>
<text x="181" y="75.3">1_GND</text>
<text x="92.8" y="92.4">29</text>
<text x="99.1" y="93.4">PC6(/RESET)</text>
<text x="118.7" y="95.6">PC1(ADC1)</text>
<text x="118.7" y="93.4">PC0(ADC0)</text>
<text x="132.9" y="94.6">24</text>
<text x="132.9" y="92.4">23</text>
<text x="184" y="92.4">1</text>
<text x="184" y="94.6">2</text>
<text x="189.2" y="93.4">VOUT</text>
<text x="189.2" y="95.6">VCC</text>
<text x="19.5" y="96.9">1</text>
<text x="19.5" y="99.1">3</text>
<text x="19.5" y="101.4">5</text>
<text x="29.2" y="101.4">6</text>
<text x="29.2" y="99.1">4</text>
<text x="29.2" y="96.9">2</text>
<text x="92.8" y="96.9">18</text>
<text x="93.8" y="99.1">4</text>
<text x="93.8" y="101.4">6</text>
<text x="99.1" y="100.1">VCC</text>
<text x="99.1" y="97.9">AVCC</text>
<text x="118.7" y="100.1">PC3(ADC3)</text>
<text x="118.7" y="97.9">PC2(ADC2)</text>
<text x="132.9" y="101.4">27</text>
<text x="132.9" y="99.1">26</text>
<text x="132.9" y="96.9">25</text>
<text x="184" y="96.9">4</text>
<text x="184" y="99.1">5</text>
<text x="189.2" y="97.9">/SHUTDOWN</text>
<text x="189.2" y="100.1">GND</text>
<text x="92.8" y="105.9">20</text>
<text x="99.1" y="102.4">VCC</text>
<text x="99.1" y="106.9">AREF</text>
<text x="114.2" y="102.4">PC4(ADC4/SDA)</text>
<text x="114.4" y="104.6">PC5(ADC5/SCL)</text>
<text x="123.6" y="106.9">ADC6</text>
<text x="132.9" y="105.9">19</text>
<text x="132.9" y="103.6">28</text>
<text x="119.7" y="113.6">PD0(RXD)</text>
<text x="123.6" y="109.1">ADC7</text>
<text x="132.9" y="112.7">30</text>
<text x="132.9" y="108.1">22</text>
<text x="29.2" y="119.4">1</text>
<text x="29.2" y="117.2">2</text>
<text x="29.2" y="114.9">3</text>
<text x="93.8" y="119.4">8</text>
<text x="93.8" y="114.9">7</text>
<text x="99.1" y="115.9">PB6(XTAL1/TOSC1)</text>
<text x="119.6" y="118.2">PD2(INT0)</text>
<text x="119.9" y="115.9">PD1(TXD)</text>
<text x="132.9" y="119.4">1</text>
<text x="132.9" y="117.2">32</text>
<text x="132.9" y="114.9">31</text>
<text x="99.1" y="120.4">PB7(XTAL2/TOSC2)</text>
<text x="117.1" y="122.7">PD4(XCK/T0)</text>
<text x="119.6" y="120.4">PD3(INT1)</text>
<text x="121.5" y="124.9">PD5(T1)</text>
<text x="132.9" y="123.9">9</text>
<text x="132.9" y="121.7">2</text>
<text x="119.5" y="129.4">PD7(AIN1)</text>
<text x="119.5" y="127.2">PD6(AIN0)</text>
<text x="132.9" y="128.4">11</text>
<text x="132.9" y="126.2">10</text>
<text x="29.2" y="135.2">1</text>
<text x="29.2" y="132.9">2</text>
<text x="93.8" y="137.4">5</text>
<text x="118.7" y="136.2">PB1(OC1A)</text>
<text x="120.7" y="133.9">PB0(ICP)</text>
<text x="132.9" y="137.4">14</text>
<text x="132.9" y="135.2">13</text>
<text x="132.9" y="132.9">12</text>
<text x="199.3" y="132.9">4</text>
<text x="201.2" y="133.9">VDD</text>
<text x="209.7" y="135.1">OUT</text>
<text x="214.5" y="137.4">3</text>
<text x="230.8" y="135.2">1</text>
<text x="230.8" y="137.4">2</text>
<text x="234.3" y="136.2">VDD</text>
<text x="243.4" y="136.2">CLK0</text>
<text x="250.6" y="137.4">9</text>
<text x="250.6" y="135.2">10</text>
<text x="92.8" y="142">21</text>
<text x="93.8" y="139.7">3</text>
<text x="99.1" y="140.7">GND</text>
<text x="99.1" y="142.9">GND</text>
<text x="99.1" y="138.4">AGND</text>
<text x="114.5" y="140.7">PB3(MOSI/OC2)</text>
<text x="115.6" y="138.4">PB2(SS/OC1B)</text>
<text x="119" y="142.9">PB4(MISO)</text>
<text x="132.9" y="142">16</text>
<text x="132.9" y="139.7">15</text>
<text x="199.3" y="142">2</text>
<text x="201.2" y="142.9">GND</text>
<text x="214.5" y="142">1</text>
<text x="230.8" y="139.7">3</text>
<text x="230.8" y="142">4</text>
<text x="234.3" y="138.4">XA</text>
<text x="234.3" y="140.7">XB</text>
<text x="234.3" y="142.9">SCL</text>
<text x="242.7" y="142.9">VDDO</text>
<text x="243.4" y="138.4">CLK1</text>
<text x="243.9" y="140.7">GND</text>
<text x="250.6" y="142">7</text>
<text x="250.6" y="139.7">8</text>
<text x="119.9" y="145.2">PB5(SCK)</text>
<text x="132.9" y="144.2">17</text>
<text x="209.7" y="144.1">VC</text>
<text x="230.8" y="144.2">5</text>
<text x="234.3" y="145.2">SDA</text>
<text x="243.4" y="145.2">CLK2</text>
<text x="250.6" y="144.2">6</text>
<text x="118.6" y="166.7">1</text>
<text x="118.6" y="169">2</text>
</g>
<g font-size="1.6" fill="#808080">
<text x="253.1" y="42" transform="rotate(-90 253.1 42)">VDD</text>
<text x="70.5" y="78" transform="rotate(-90 70.5 78)">3V</text>
<text x="153.9" y="87.1" transform="rotate(-90 153.9 87.1)">3V</text>
<text x="52" y="93.2">DTR</text>
<text x="138.7" y="95.5">TEMP</text>
<text x="138.7" y="93.3">VDD_TST</text>
<text x="172.6" y="93.2">TEMP</text>
<text x="10.6" y="97.8">MISO</text>
<text x="11.5" y="100">SCK</text>
<text x="35" y="97.8">3V</text>
<text x="35" y="100">MOSI</text>
<text x="175" y="97.8">3V</text>
<text x="9.4" y="102.3">RESET</text>
<text x="35" y="102.3">GND</text>
<text x="156.7" y="102.3">SDA</text>
<text x="156.7" y="104.5">SCL</text>
<text x="138.7" y="113.5">RXD</text>
<text x="35" y="115.8">RXD</text>
<text x="35" y="118">TXD</text>
<text x="138.7" y="115.8">TXD</text>
<text x="138.7" y="118">TIMEP</text>
<text x="35" y="120.3">DTR</text>
<text x="138.7" y="124.8">CLK2</text>
<text x="138.7" y="122.5">RXI</text>
<text x="138.7" y="120.3">TXO</text>
<text x="153.9" y="120.6" transform="rotate(-90 153.9 120.6)">3V</text>
<text x="232.2" y="124.2">U2</text>
<text x="138.7" y="129.3">GPS_E</text>
<text x="138.7" y="127.1">TX_E</text>
<text x="35" y="136.1">SDA</text>
<text x="35" y="133.8">SCL</text>
<text x="138.7" y="142.8">MISO</text>
<text x="138.7" y="140.6">MOSI</text>
<text x="223.5" y="142.8">SCL</text>
<text x="138.7" y="145.1">SCK</text>
<text x="223.3" y="145.1">SDA</text>
<text x="232.2" y="155.8">Si5351A-B-GT</text>
</g>
<g font-size="1.6" fill="#c90d0c">
<text x="235.5" y="131.5">Clock Generator</text>
<text x="238.2" y="129.3">Si5351A</text>
<text x="234.5" y="149">VDD:</text>
<text x="241.2" y="149">2.5/3.3V</text>
<text x="234.5" y="151.3">Temp:</text>
<text x="241.2" y="151.3">-40-85°C</text>
</g>
<g font-size="1.3" fill="#808080">
<text x="218.1" y="40.7" transform="rotate(-90 218.1 40.7)">G</text>
<text x="213.9" y="44.6" transform="rotate(-90 213.9 44.6)">D</text>
<text x="219.8" y="44.5" transform="rotate(-90 219.8 44.5)">S</text>
<text x="247.4" y="112.8" transform="rotate(-90 247.4 112.8)">G</text>
<text x="243.2" y="116.7" transform="rotate(-90 243.2 116.7)">D</text>
<text x="249.1" y="116.6" transform="rotate(-90 249.1 116.6)">S</text>
</g>
</svg>
